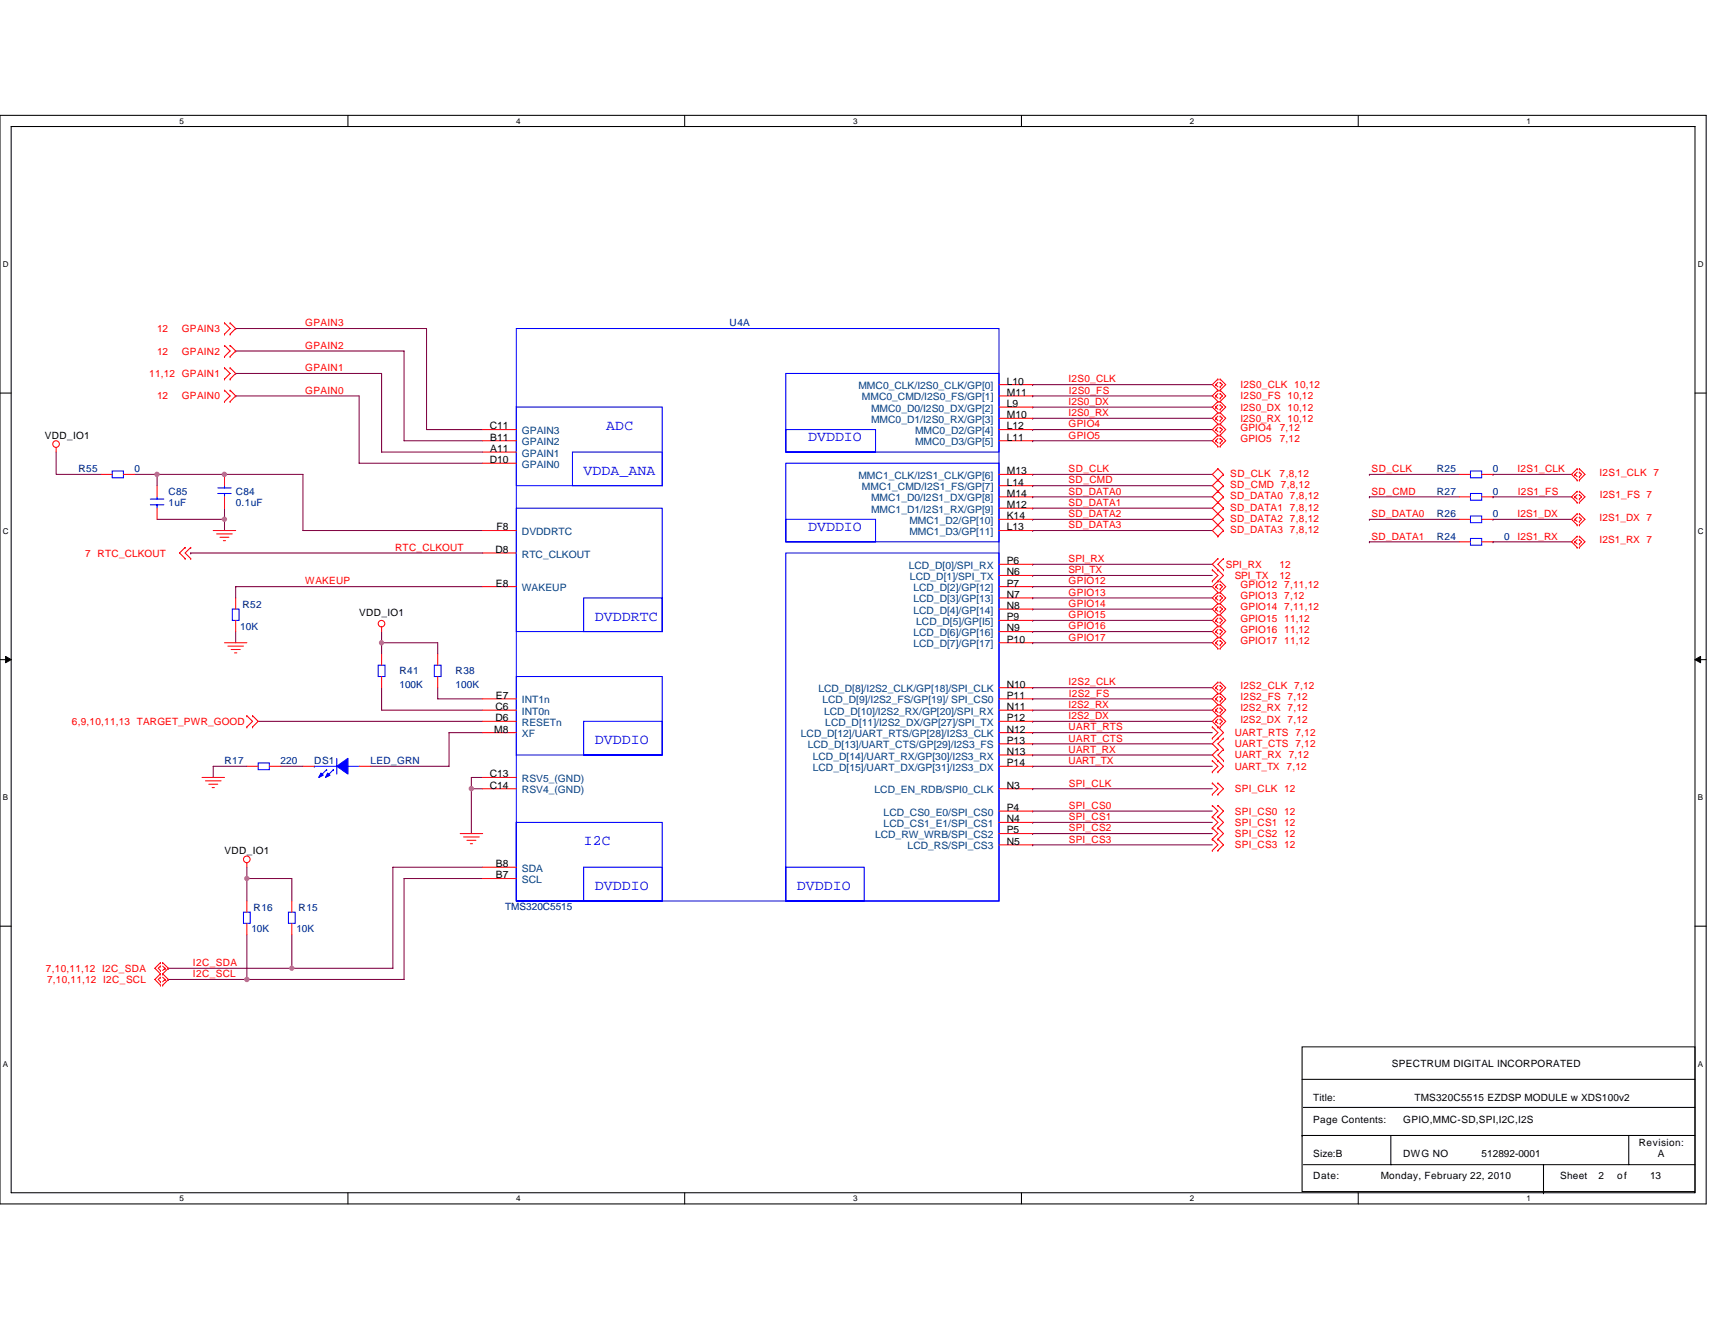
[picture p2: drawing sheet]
<svg xmlns="http://www.w3.org/2000/svg" width="279mm" height="216mm" viewBox="0 0 279 216" stroke-linecap="round" stroke-linejoin="round" font-family="sans-serif">
<path d="M0 18.8h278v177.4h-278zM1.8 20.6h274.3v173.8h-274.3z" fill="none" stroke="#000" stroke-width=".17"/>
<g fill="#fff">
<path d="M29.3 19h.7v1.4h-.7z"/>
<path d="M29.3 194.5h.7v1.5h-.7z"/>
</g>
<path d="M56.7 18.8v1.8M56.7 194.4v1.8" fill="none" stroke="#000" stroke-width=".17"/>
<g fill="#fff">
<path d="M84.1 19h.7v1.4h-.7z"/>
<path d="M84.1 194.5h.7v1.5h-.7z"/>
</g>
<path d="M111.5 18.8v1.8M111.5 194.4v1.8" fill="none" stroke="#000" stroke-width=".17"/>
<g fill="#fff">
<path d="M139 19h.7v1.4h-.7z"/>
<path d="M139 194.5h.7v1.5h-.7z"/>
</g>
<path d="M166.4 18.8v1.8M166.4 194.4v1.8" fill="none" stroke="#000" stroke-width=".17"/>
<g fill="#fff">
<path d="M193.8 19h.8v1.4h-.8z"/>
<path d="M193.8 194.5h.8v1.5h-.8z"/>
</g>
<path d="M221.3 18.8v1.8M221.3 194.4v1.8" fill="none" stroke="#000" stroke-width=".17"/>
<g fill="#fff">
<path d="M248.7 19h.7v1.4h-.7z"/>
<path d="M248.7 194.5h.7v1.5h-.7z"/>
<path d="M.5 42.3h.9v1.5h-.9z"/>
<path d="M276.6 42.3h1v1.5h-1z"/>
<path d="M.5 85.8h.9v1.4h-.9z"/>
<path d="M276.6 85.8h1v1.4h-1z"/>
</g>
<path d="M0 64.1h1.8M276.1 64.1h1.9" fill="none" stroke="#000" stroke-width=".17"/>
<g fill="#fff">
<path d="M.5 129.2h.8v1.5h-.8z"/>
<path d="M276.6 129.2h.9v1.5h-.9z"/>
</g>
<path d="M0 107.5h1.8M276.1 107.5h1.9" fill="none" stroke="#000" stroke-width=".17"/>
<path d="M.9 107l.9 .5-.9 .5zM276.1 107.5l1-.5v1z" fill="#000" stroke="#000" stroke-width=".16"/>
<g fill="#fff">
<path d="M.5 172.6h.8v1.5h-.8z"/>
<path d="M276.6 172.6h.9v1.5h-.9z"/>
</g>
<path d="M0 150.9h1.8M276.1 150.9h1.9M212.1 170.6h64v23.6h-64zM212.1 175.9h64M212.1 185h.1M212.1 185h64M212.3 189.8h63.8M212.3 180.4h63.8M226.6 185v4.8M251.5 194.4h.1M251.5 189.8v4.6M265.3 185v4.8" fill="none" stroke="#000" stroke-width=".17"/>
<g fill="none" stroke="#800040" stroke-width=".17">
<path d="M38.4 53.5h31.1v16.5h9.1M38.4 57.2h27.4v14.6h12.8M38.4 57.2h.1M38.4 53.5h.1M9.1 73.7v3.6h7.3M21.9 77.3h3.7M25.6 77.3h23.8v9.1h29.2M25.6 77.3v1.8M38.4 60.9h23.8v12.8h16.4M38.4 60.9h.1M38.4 64.5h.1M38.4 64.5h20.1v11h20.1"/>
<path d="M168.2 79.1h.1M168.2 77.3h.1M168.2 66.3h.1M168.2 64.5h.1M168.2 62.7h.1M168.2 68.2h.1M168.2 70h.1M168.2 71.8h.1M168.2 79.1h29.3M168.2 77.3h29.3M168.2 66.3h29.3M168.2 64.5h29.3"/>
<path d="M168.2 62.7h29.3M168.2 68.2h29.3M168.2 70h29.3M168.2 71.8h29.3M223.1 77.3h.1M223.1 77.3h14.6M243.2 77.3h.1M243.2 77.3h12.8M25.6 84.6h11M31.1 90.1h.1M31.1 90.1h47.5M36.6 84.6v1.8"/>
<path d="M36.6 82.8v1.8M38.4 95.6v1.8M38.4 95.6h.1M38.4 95.6h40.2M168.2 95.6h.1M168.2 97.4h.1M168.2 99.3h.1M168.2 82.8h.1M168.2 81h.1M168.2 86.4h.1M168.2 84.6h.1M168.2 91.9h.1"/>
<path d="M168.2 93.8h.1M168.2 95.6h29.3M168.2 97.4h29.3M168.2 99.3h29.3M168.2 82.8h29.3M168.2 81h29.3M168.2 86.4h29.3M168.2 84.6h29.3M168.2 91.9h29.3M168.2 93.8h29.3M223.1 88.3h.1M223.1 84.6h.1"/>
<path d="M223.1 81h.1M223.1 81h14.6M223.1 84.6h14.6M223.1 88.3h14.6M243.2 81h.1M243.2 88.3h.1M243.2 84.6h.1M243.2 81h12.8M243.2 84.6h12.8M243.2 88.3h12.8M38.4 102.9v1.8M42.1 117.5h36.5"/>
<path d="M62.2 112.1v3.6h16.4M62.2 104.7h9.1v1.9M62.2 102.9v3.7M71.3 112.1v1.8h7.3M78.6 119.4h-5.4v5.5h-12.9M168.2 102.9h.1M168.2 104.7h.1M168.2 119.4h.1M168.2 112.1h.1M168.2 113.9h.1M168.2 115.7h.1M168.2 117.5h.1"/>
<path d="M168.2 101.1h.1M168.2 102.9h29.3M168.2 104.7h29.3M168.2 119.4h29.3M168.2 112.1h29.3M168.2 113.9h29.3M168.2 115.7h29.3M168.2 117.5h29.3M168.2 101.1h29.3M40.2 124.9h-5.5v1.8M45.7 124.9h3.7M76.8 128.5h1.8"/>
<path d="M76.8 128.5v7.3M78.6 126.7h-1.8v1.8M168.2 128.5h.1M168.2 135.8h.1M168.2 137.7h.1M168.2 123h.1M168.2 121.2h.1M168.2 124.9h.1M168.2 132.2h.1M168.2 134h.1M168.2 128.5h29.3M168.2 135.8h29.3"/>
<path d="M168.2 137.7h29.3M168.2 123h29.3M168.2 121.2h29.3M168.2 124.9h29.3M168.2 132.2h29.3M168.2 134h29.3M27.4 159.6h.1M27.4 157.8h.1M27.4 159.6h12.8M27.4 157.8h20.1M40.2 143.2h7.3v3.6M40.2 143.2v3.6"/>
<path d="M40.2 152.3v7.3M40.2 141.3v1.9M47.5 152.3v5.5M78.6 141.3h-14.6v16.5h-16.5M78.6 143.2h-12.8v16.4h-25.6"/>
</g>
<g fill="none" stroke="#f00" stroke-width=".17">
<path d="M36.6 52.6h.1M36.6 54.4h.1M36.6 56.3h.1M36.6 58.1h.1M36.6 59.9h.1M36.6 52.6l.9 .9-.9 .9M36.6 56.3l.9 .9-.9 .9M36.6 59.9l.9 1-.9 .9M37.5 54.4h.1M37.5 52.6h.1M37.5 58.1h.1M37.5 56.3h.1"/>
<path d="M37.5 59.9h.1M37.5 52.6l.9 .9-.9 .9M37.5 56.3l.9 .9-.9 .9M37.5 59.9l.9 1-.9 .9M9.1 72.9v.8M16.4 77.3h1.9M20.1 77.3h1.8M25.6 79.1v1.9M36.6 61.8h.1M36.6 63.6h.1M36.6 65.4h.1M36.6 63.6l.9 .9-.9 .9"/>
<path d="M36.6 77.3v1.8M37.5 61.8h.1M37.5 65.4h.1M37.5 63.6h.1M37.5 63.6l.9 .9-.9 .9M78.6 70h5.5M78.6 71.8h5.5M78.6 73.7h5.5M78.6 75.5h5.5M162.8 62.7h5.4M162.8 64.5h5.4M162.8 66.3h5.4"/>
<path d="M162.8 68.2h5.4M162.8 70h5.4M162.8 71.8h5.4M162.8 77.3h5.4M162.8 79.1h5.4M198.1 66.3h.1M198.1 64.5h.1M198.1 62.7h.1M198.1 68.2h.1M198.1 70h.1M198.1 71.8h.1M198.1 66.3l.3 .4"/>
<path d="M198.1 64.5l.3 .4M198.1 62.7l.3 .3M198.1 68.2l.3 .3M198.1 70l.3 .4M198.1 71.8l.3 .4M198.4 65.4h.1M198.4 67.2h.1M198.4 63.6h.1M198.4 61.8h.1M198.4 69.1h.1M198.4 78.2h.1M198.4 76.4h.1"/>
<path d="M198.4 70.9h.1M198.4 72.7h.1M198.4 65.4l-.9 .9 .9 .9M198.4 66l-.3 .3M198.4 63.6l-.9 .9 .9 .9M198.4 64.1l-.3 .4M198.4 61.8l-.9 .9 .9 .9M198.4 62.3l-.3 .4M198.4 67.2l-.9 1 .9 .9M198.4 67.8l-.3 .4M198.4 78.2l-.9 .9 1.8 1.9M198.4 76.4l-.9 .9 .9 .9"/>
<path d="M198.4 76.4l.9 .9M198.4 78.2l.9 .9M198.4 69.1l-.9 .9 .9 .9M198.4 69.6l-.3 .4M198.4 70.9l-.9 .9 .9 .9M198.4 71.5l-.3 .3M198.8 65.4h.1M198.8 67.2h.1M198.8 66h.1M198.8 66.7h.1M198.8 63.6h.1M198.8 64.1h.1"/>
<path d="M198.8 64.9h.1M198.8 61.8h.1M198.8 62.3h.1M198.8 63h.1M198.8 69.1h.1M198.8 67.8h.1M198.8 68.5h.1M198.8 70.9h.1M198.8 70.4h.1M198.8 69.6h.1M198.8 72.7h.1M198.8 72.2h.1"/>
<path d="M198.8 71.5h.1M198.8 65.4l.9 .9-.9 .9M198.8 66l.4 .3-.4 .4M198.8 63.6l.9 .9-.9 .9M198.8 64.1l.4 .4-.4 .4M198.8 61.8l.9 .9-.9 .9M198.8 62.3l.4 .4-.4 .3M198.8 67.2l.9 1-.9 .9M198.8 67.8l.4 .4-.4 .3M198.8 69.1l.9 .9-.9 .9M198.8 69.6l.4 .4-.4 .4M198.8 70.9l.9 .9-.9 .9"/>
<path d="M198.8 71.5l.4 .3-.4 .4M199.3 77.3h.1M199.3 79.1h.1M199.3 79.1l-1.8 1.9 .9 .9M199.3 77.3l-.9 .9M237.7 77.3h1.9M241.4 77.3h1.8M256.6 77.3h.1M256.6 77.3l.3 .4M256.9 78.2h.1M256.9 76.4h.1M256.9 76.4l-.9 .9 .9 .9"/>
<path d="M256.9 76.9l-.3 .4M257.3 78.2h.1M257.3 76.4h.1M257.3 77.7h.1M257.3 76.9h.1M257.3 76.4l.9 .9-.9 .9M257.3 76.9l.4 .4-.4 .4M25.6 82.8v1.8M30.2 89.2h.1M30.2 91h.1M30.2 89.2l-.9 .9 .9 .9M31.1 89.2h.1"/>
<path d="M31.1 91h.1M31.1 89.2l-.9 .9 .9 .9M34.7 86.4h3.7M35.3 87h2.5M35.8 87.5h1.5M36.4 88.1h.3M36.6 81v1.8M38.4 97.4v1.9M78.6 86.4h5.5M78.6 95.6h5.5M78.6 90.1h5.5M162.8 81h5.4"/>
<path d="M162.8 82.8h5.4M162.8 84.6h5.4M162.8 86.4h5.4M162.8 91.9h5.4M162.8 93.8h5.4M162.8 95.6h5.4M162.8 97.4h5.4M162.8 99.3h5.4M197.5 92.9h.1M197.5 94.7h.1M197.5 92.9l.9 .9-.9 .9M198.1 99.3h.1"/>
<path d="M198.1 95.6h.1M198.1 97.4h.1M198.1 99.3l.3 .3M198.1 95.6l.3 .4M198.1 97.4l.3 .4M198.4 85.5h.1M198.4 83.7h.1M198.4 87.4h.1M198.4 81.9h.1M198.4 80.1h.1M198.4 91h.1M198.4 92.9h.1"/>
<path d="M198.4 94.7h.1M198.4 98.3h.1M198.4 96.5h.1M198.4 81.9l-.9 .9 1.8 1.8M198.4 81.9l.9 .9M198.4 91l-.9 .9 1.8 1.9-1.8 1.8 .9 .9M198.4 98.3l-.9 1 .9 .9M198.4 98.9l-.3 .4M198.4 95.2l-.3 .4M198.4 96.5l-.9 .9 .9 .9M198.4 97.1l-.3 .3M198.8 98.3h.1"/>
<path d="M198.8 99.6h.1M198.8 98.9h.1M198.8 96.5h.1M198.8 94.7h.1M198.8 96h.1M198.8 95.2h.1M198.8 97.8h.1M198.8 97.1h.1M198.8 98.3l.9 1-.9 .9M198.8 98.9l.4 .4-.4 .3M198.8 94.7l.9 .9-.9 .9M198.8 95.2l.4 .4-.4 .4"/>
<path d="M198.8 96.5l.9 .9-.9 .9M198.8 97.1l.4 .3-.4 .4M199.3 84.6h.1M199.3 86.4h.1M199.3 81h.1M199.3 82.8h.1M199.3 92.9h.1M199.3 91h.1M199.3 82.8l-1.8 1.8 1.8 1.8M199.3 84.6l-1.8 1.8 .9 1M199.3 86.4l-.9 1M199.3 81l-.9 .9"/>
<path d="M199.3 91l-.9 .9 .9 1M237.7 81h1.9M237.7 84.6h1.9M237.7 88.3h1.9M241.4 81h1.8M241.4 84.6h1.8M241.4 88.3h1.8M256.6 84.6h.1M256.6 81h.1M256.6 88.3h.1M256.6 84.6l.3 .4M256.6 81l.3 .3"/>
<path d="M256.6 88.3l.3 .3M256.9 85.5h.1M256.9 83.7h.1M256.9 81.9h.1M256.9 80.1h.1M256.9 89.2h.1M256.9 87.4h.1M256.9 80.1l-.9 .9 .9 .9M256.9 83.7l-.9 .9 .9 .9M256.9 84.3l-.3 .3M256.9 80.6l-.3 .4M256.9 87.4l-.9 .9 .9 .9"/>
<path d="M256.9 87.9l-.3 .4M257.3 85.5h.1M257.3 83.7h.1M257.3 85h.1M257.3 84.3h.1M257.3 81.9h.1M257.3 80.1h.1M257.3 81.3h.1M257.3 80.6h.1M257.3 89.2h.1M257.3 87.4h.1M257.3 88.6h.1"/>
<path d="M257.3 87.9h.1M257.3 83.7l.9 .9-.9 .9M257.3 84.3l.4 .3-.4 .4M257.3 80.1l.9 .9-.9 .9M257.3 80.6l.4 .4-.4 .3M257.3 87.4l.9 .9-.9 .9M257.3 87.9l.4 .4-.4 .3M36.6 104.7h3.6M37.1 105.3h2.6M37.7 105.8h1.4M38.2 106.4h.4M38.4 101.1v1.8"/>
<path d="M40.2 116.6h.1M40.2 118.4h.1M40.2 116.6l.9 .9-.9 .9M41.1 118.4h.1M41.1 116.6h.1M41.1 116.6l1 .9-1 .9M62.2 102.2v.7M62.2 106.6v1.8M62.2 110.2v1.9M71.3 106.6v1.8M71.3 110.2v1.9M78.6 113.9h5.5"/>
<path d="M78.6 115.7h5.5M78.6 117.5h5.5M78.6 119.4h5.5M162.8 101.1h5.4M162.8 102.9h5.4M162.8 104.7h5.4M162.8 112.1h5.4M162.8 113.9h5.4M162.8 115.7h5.4M162.8 117.5h5.4M162.8 119.4h5.4M197.5 118.4h.1"/>
<path d="M197.5 118.4l.9 1-.9 .9M198.1 117.5h.1M198.1 113.9h.1M198.1 112.1h.1M198.1 115.7h.1M198.1 104.7h.1M198.1 102.9h.1M198.1 101.1h.1M198.1 117.5l.3 .4M198.1 113.9l.3 .4M198.1 112.1l.3 .3M198.1 115.7l.3 .4"/>
<path d="M198.1 104.7l.3 .4M198.1 102.9l.3 .4M198.1 101.1l.3 .4M198.4 118.4h.1M198.4 116.6h.1M198.4 114.8h.1M198.4 113h.1M198.4 111.1h.1M198.4 105.7h.1M198.4 103.8h.1M198.4 102h.1M198.4 100.2h.1"/>
<path d="M198.4 118.4l.9 1-1.8 1.8 .9 .9M198.4 116.6l-.9 .9 .9 .9M198.4 117.2l-.3 .3M198.4 113l-.9 .9 .9 .9M198.4 113.5l-.3 .4M198.4 111.1l-.9 1 .9 .9M198.4 111.7l-.3 .4M198.4 114.8l-.9 .9 .9 .9M198.4 115.4l-.3 .3M198.4 103.8l-.9 .9 .9 1M198.4 104.4l-.3 .3M198.4 102l-.9 .9 .9 .9"/>
<path d="M198.4 102.6l-.3 .3M198.4 100.2l-.9 .9 .9 .9M198.4 100.7l-.3 .4M198.8 118.4h.1M198.8 116.6h.1M198.8 117.9h.1M198.8 117.2h.1M198.8 114.8h.1M198.8 113h.1M198.8 114.3h.1M198.8 113.5h.1M198.8 111.1h.1"/>
<path d="M198.8 112.4h.1M198.8 111.7h.1M198.8 116.1h.1M198.8 115.4h.1M198.8 105.7h.1M198.8 103.8h.1M198.8 105.1h.1M198.8 104.4h.1M198.8 102h.1M198.8 103.3h.1M198.8 102.6h.1M198.8 100.2h.1"/>
<path d="M198.8 101.5h.1M198.8 100.7h.1M198.8 116.6l.9 .9-.9 .9M198.8 117.2l.4 .3-.4 .4M198.8 113l.9 .9-.9 .9M198.8 113.5l.4 .4-.4 .4M198.8 111.1l.9 1-.9 .9M198.8 111.7l.4 .4-.4 .3M198.8 114.8l.9 .9-.9 .9M198.8 115.4l.4 .3-.4 .4M198.8 103.8l.9 .9-.9 1M198.8 104.4l.4 .3-.4 .4"/>
<path d="M198.8 102l.9 .9-.9 .9M198.8 102.6l.4 .3-.4 .4M198.8 100.2l.9 .9-.9 .9M198.8 100.7l.4 .4-.4 .4M32.9 126.7h3.7M33.5 127.2h2.5M34 127.8h1.5M34.6 128.3h.3M40.2 124.9h1.9M43.9 124.9h1.8M49.4 124.9h1.8M58.5 124.9h1.8"/>
<path d="M75 135.8h3.6M75.5 136.4h2.6M76.1 136.9h1.4M76.6 137.5h.4M78.6 128.5h5.5M78.6 126.7h5.5M162.8 121.2h5.4M162.8 123h5.4M162.8 124.9h5.4M162.8 128.5h5.4M162.8 132.2h5.4M162.8 134h5.4"/>
<path d="M162.8 135.8h5.4M162.8 137.7h5.4M197.5 136.7h.1M197.5 138.6h.1M197.5 134.9h.1M197.5 120.3h.1M197.5 124h.1M197.5 125.8h.1M197.5 131.3h.1M197.5 133.1h.1M197.5 127.6h.1M197.5 129.4h.1"/>
<path d="M197.5 136.7l.9 1-.9 .9M197.5 134.9l.9 .9-.9 .9M197.5 124l.9 .9-.9 .9M197.5 131.3l.9 .9-.9 .9M197.5 127.6l.9 .9-.9 .9M197.5 133.1l.9 .9-.9 .9M198.4 136.7h.1M198.4 138.6h.1M198.4 134.9h.1M198.4 124h.1M198.4 122.1h.1M198.4 120.3h.1"/>
<path d="M198.4 125.8h.1M198.4 131.3h.1M198.4 133.1h.1M198.4 127.6h.1M198.4 129.4h.1M198.4 136.7l.9 1-.9 .9M198.4 134.9l.9 .9-.9 .9M198.4 122.1l-.9 .9 .9 1M198.4 124l.9 .9-.9 .9M198.4 131.3l.9 .9-.9 .9M198.4 127.6l.9 .9-.9 .9M198.4 133.1l.9 .9-.9 .9"/>
<path d="M199.3 122.1h.1M199.3 124h.1M199.3 120.3h.1M199.3 122.1l-.9 .9 .9 1M199.3 120.3l-.9 .9 .9 .9M26.1 156.9h.1M26.1 158.7h.1M26.1 157.4h.1M26.1 158.1h.1M26.1 159.2h.1M26.1 160h.1M26.1 156.9l-.9 .9 .9 .9"/>
<path d="M26.1 157.4l-.3 .4 .3 .3M26.1 158.7l-.9 .9 .9 .9M26.1 159.2l-.3 .4 .3 .4M26.5 156.9h.1M26.5 158.7h.1M26.5 156.9l.9 .9-.9 .9M26.5 157.4l.4 .4M26.5 158.7l.9 .9-.9 .9M26.5 159.2l.4 .4M26.9 157.8h.1M26.9 159.6h.1M26.9 157.8l-.4 .3"/>
<path d="M26.9 159.6l-.4 .4M40.2 140.6v.7M40.2 146.8v1.8M40.2 150.5v1.8M47.5 146.8v1.8M47.5 150.5v1.8M78.6 143.2h5.5M78.6 141.3h5.5M26.1 160.5h.1M26.5 160.5h.1"/>
<circle cx="9.1" cy="72.4" r=".54"/>
<circle cx="62.2" cy="101.6" r=".54"/>
<circle cx="40.2" cy="140" r=".54"/>
</g>
<g fill="none" stroke="#00f" stroke-width=".17">
<path d="M84.1 53.5h78.7v93.3h-78.7zM18.3 76.8h1.8v1.1h-1.8zM35.5 79.5h2.2M36.6 79.1v.4M84.1 66.3h23.8v12.8h-23.8zM93.3 73.7h14.6v5.4h-14.6zM128 60.9h34.8v12.8h-34.8zM128 70h14.6v3.7h-14.6zM128 75.5h34.8v12.8h-34.8zM239.6 76.8h1.8v1.1h-1.8zM24.5 82.3h2.2M24.5 81.3h2.2"/>
<path d="M25.6 81v.3M25.6 82.3h.1M25.6 82.3v.5M35.5 80.4h2.2M36.6 80.4h.1M36.6 80.4v.6M37.8 99.3h1.1v1.8h-1.1zM84.1 82.8h23.8v20.1h-23.8zM95.1 97.4h12.8v5.5h-12.8zM128 84.6h14.6v3.7h-14.6zM128 90.1h34.8v56.7h-34.8zM239.6 87.7h1.8v1.1h-1.8z"/>
<path d="M239.6 80.4h1.8v1.1h-1.8zM239.6 84.1h1.8v1.1h-1.8zM61.6 108.4h1.1v1.8h-1.1zM70.8 108.4h1.1v1.8h-1.1zM84.1 110.2h23.8v12.8h-23.8zM95.1 117.5h12.8v5.5h-12.8zM42.1 124.3h1.8v1.1h-1.8zM51.2 124.9h.1M51.2 124.9h3.7M53.2 125.4h.1M53.2 125.4l-1.1 1.1M54.3 125.4h.1"/>
<path d="M54.3 125.4l-1.1 1.1M54.9 123.6v2.5M56.7 124.9h1.8M84.1 134h23.8v12.8h-23.8zM39.7 148.6h1.1v1.9h-1.1zM47 148.6h1.1v1.9h-1.1zM95.1 141.3h12.8v5.5h-12.8zM128 141.3h12.8v5.5h-12.8z"/>
</g>
<g fill="#00f" stroke="#00f" stroke-width=".17">
<path d="M54.9 124.9l1.8-1.3v2.5z" fill-rule="evenodd"/>
<path d="M52.3 126l.4 .3-.8 .4z" fill-rule="evenodd"/>
<path d="M53.4 126l.4 .3-.8 .4z" fill-rule="evenodd"/>
</g>
<g fill="#f0f" stroke="#f0f" stroke-width=".17">
<circle cx="76.8" cy="128.5" r=".36"/>
<circle cx="40.2" cy="143.1" r=".36"/>
<circle cx="62.1" cy="104.7" r=".36"/>
<circle cx="47.5" cy="157.8" r=".35"/>
<circle cx="40.2" cy="159.6" r=".36"/>
<circle cx="36.6" cy="84.6" r=".36"/>
<circle cx="36.6" cy="77.3" r=".36"/>
<circle cx="25.6" cy="77.3" r=".36"/>
</g>
<g font-size="2.4" fill="#00f">
<text x="98.8" y="70">ADC</text>
<text x="131.7" y="71.9">DVDDIO</text>
<text x="95.1" y="77.3">VDDA_ANA</text>
<text x="131.7" y="86.5">DVDDIO</text>
<text x="96.9" y="101.1">DVDDRTC</text>
<text x="96.9" y="121.2">DVDDIO</text>
<text x="95.1" y="137.7">I2C</text>
<text x="96.9" y="145">DVDDIO</text>
<text x="129.8" y="145">DVDDIO</text>
</g>
<g font-size="1.7" fill="#004080">
<text x="139.8" y="63.4">MMC0_CLK/I2S0_CLK/GP[0]</text>
<text x="140.4" y="65.3">MMC0_CMD/I2S0_FS/GP[1]</text>
<text x="85" y="70.7">GPAIN3</text>
<text x="141.9" y="67.1">MMC0_D0/I2S0_DX/GP[2]</text>
<text x="141.9" y="68.9">MMC0_D1/I2S0_RX/GP[3]</text>
<text x="149.1" y="70.7">MMC0_D2/GP[4]</text>
<text x="85" y="72.6">GPAIN2</text>
<text x="85" y="74.4">GPAIN1</text>
<text x="85" y="76.2">GPAIN0</text>
<text x="149.1" y="72.6">MMC0_D3/GP[5]</text>
<text x="139.8" y="78">MMC1_CLK/I2S1_CLK/GP[6]</text>
<text x="140.4" y="79.9">MMC1_CMD/I2S1_FS/GP[7]</text>
<text x="141.9" y="81.7">MMC1_D0/I2S1_DX/GP[8]</text>
<text x="141.9" y="83.5">MMC1_D1/I2S1_RX/GP[9]</text>
<text x="85" y="87.2">DVDDRTC</text>
<text x="148.1" y="85.4">MMC1_D2/GP[10]</text>
<text x="148.1" y="87.2">MMC1_D3/GP[11]</text>
<text x="85" y="90.8">RTC_CLKOUT</text>
<text x="148.1" y="92.7">LCD_D[0]/SPI_RX</text>
<text x="148.3" y="94.5">LCD_D[1]/SPI_TX</text>
<text x="85" y="96.3">WAKEUP</text>
<text x="148.8" y="96.3">LCD_D[2]/GP[12]</text>
<text x="148.8" y="98.2">LCD_D[3]/GP[13]</text>
<text x="148.8" y="100">LCD_D[4]/GP[14]</text>
<text x="149.3" y="101.8">LCD_D[5]/GP[I5]</text>
<text x="148.8" y="103.7">LCD_D[6]/GP[16]</text>
<text x="148.8" y="105.5">LCD_D[7]/GP[17]</text>
<text x="133.3" y="112.8">LCD_D[8]/I2S2_CLK/GP[18]/SPI_CLK</text>
<text x="85" y="114.6">INT1n</text>
<text x="85" y="116.5">INT0n</text>
<text x="85" y="118.3">RESETn</text>
<text x="134" y="114.6">LCD_D[9]/I2S2_FS/GP[19]/ SPI_CS0</text>
<text x="134.3" y="116.5">LCD_D[10]/I2S2_RX/GP[20]/SPI_RX</text>
<text x="134.5" y="118.3">LCD_D[11]/I2S2_DX/GP[27]/SPI_TX</text>
<text x="85" y="120.1">XF</text>
<text x="130.5" y="120.1">LCD_D[12]/UART_RTS/GP[28]/I2S3_CLK</text>
<text x="131.6" y="121.9">LCD_D[13]/UART_CTS/GP[29]/I2S3_FS</text>
<text x="132.4" y="123.8">LCD_D[14]/UART_RX/GP[30]/I2S3_RX</text>
<text x="132.4" y="125.6">LCD_D[15]/UART_DX/GP[31]/I2S3_DX</text>
<text x="85" y="127.4">RSV5_(GND)</text>
<text x="85" y="129.3">RSV4_(GND)</text>
<text x="142.5" y="129.3">LCD_EN_RDB/SPI0_CLK</text>
<text x="142.6" y="136.6">LCD_RW_WRB/SPI_CS2</text>
<text x="144" y="132.9">LCD_CS0_E0/SPI_CS0</text>
<text x="144" y="134.7">LCD_CS1_E1/SPI_CS1</text>
<text x="85" y="143.9">SCL</text>
<text x="85" y="142">SDA</text>
<text x="147.9" y="138.4">LCD_RS/SPI_CS3</text>
</g>
<g font-size="1.7">
<text x="164" y="62.7">L10</text>
<text x="164" y="64.5">M11</text>
<text x="79.8" y="70">C11</text>
<text x="79.9" y="71.8">B11</text>
<text x="164" y="66.3">L9</text>
<text x="164" y="68.1">M10</text>
<text x="164" y="70">L12</text>
<text x="164" y="71.8">L11</text>
<text x="79.8" y="75.5">D10</text>
<text x="79.9" y="73.6">A11</text>
<text x="164" y="77.3">M13</text>
<text x="164" y="80.9">M14</text>
<text x="164" y="82.8">M12</text>
<text x="164" y="79.1">L14</text>
<text x="80.9" y="86.4">F8</text>
<text x="164" y="84.6">K14</text>
<text x="164" y="86.4">L13</text>
<text x="80.7" y="90.1">D8</text>
<text x="80.8" y="95.6">E8</text>
<text x="164" y="91.9">P6</text>
<text x="164" y="93.7">N6</text>
<text x="164" y="95.6">P7</text>
<text x="164" y="101.1">P9</text>
<text x="164" y="97.4">N7</text>
<text x="164" y="99.2">N8</text>
<text x="164" y="102.9">N9</text>
<text x="164" y="104.7">P10</text>
<text x="80.8" y="113.9">E7</text>
<text x="164" y="112">N10</text>
<text x="164" y="113.9">P11</text>
<text x="80.5" y="119.4">M8</text>
<text x="80.7" y="115.7">C6</text>
<text x="80.7" y="117.5">D6</text>
<text x="164" y="115.7">N11</text>
<text x="164" y="117.5">P12</text>
<text x="164" y="119.4">N12</text>
<text x="164" y="123">N13</text>
<text x="164" y="124.8">P14</text>
<text x="164" y="121.2">P13</text>
<text x="79.8" y="126.7">C13</text>
<text x="79.8" y="128.5">C14</text>
<text x="164" y="128.5">N3</text>
<text x="164" y="137.6">N5</text>
<text x="164" y="132.1">P4</text>
<text x="164" y="134">N4</text>
<text x="164" y="135.8">P5</text>
<text x="80.8" y="143.1">B7</text>
<text x="80.8" y="141.3">B8</text>
</g>
<g font-size="1.6" fill="#f00">
<text x="49.7" y="53.2">GPAIN3</text>
<text x="25.6" y="54.1">12</text>
<text x="25.6" y="57.8">12</text>
<text x="29.6" y="54.1">GPAIN3</text>
<text x="29.6" y="57.8">GPAIN2</text>
<text x="49.7" y="56.8">GPAIN2</text>
<text x="24.3" y="61.4">11,12 GPAIN1</text>
<text x="25.6" y="65.1">12</text>
<text x="29.6" y="65.1">GPAIN0</text>
<text x="49.7" y="60.5">GPAIN1</text>
<text x="49.7" y="64.2">GPAIN0</text>
<text x="174.1" y="66">I2S0_DX</text>
<text x="174.1" y="62.3">I2S0_CLK</text>
<text x="174.1" y="64.2">I2S0_FS</text>
<text x="202.1" y="63.2">I2S0_CLK 10,12</text>
<text x="202.1" y="65.1">I2S0_FS 10,12</text>
<text x="174.1" y="67.8">I2S0_RX</text>
<text x="174.1" y="69.6">GPIO4</text>
<text x="174.1" y="71.5">GPIO5</text>
<text x="202.1" y="66.9">I2S0_DX 10,12</text>
<text x="202.1" y="68.7">I2S0_RX 10,12</text>
<text x="202.1" y="70.2">GPIO4</text>
<text x="208.5" y="70.2">7,12</text>
<text x="174.1" y="76.9">SD_CLK</text>
<text x="200.4" y="77.7">SD_CLK</text>
<text x="202.1" y="72">GPIO5</text>
<text x="208.5" y="77.7">7,8,12</text>
<text x="208.5" y="72">7,12</text>
<text x="223.5" y="76.9">SD_CLK</text>
<text x="247.2" y="76.9">I2S1_CLK</text>
<text x="260.6" y="77.5">I2S1_CLK 7</text>
<text x="174.1" y="82.4">SD_DATA1</text>
<text x="174.1" y="80.6">SD_DATA0</text>
<text x="174.1" y="78.8">SD_CMD</text>
<text x="200.4" y="81.3">SD_DATA0 7,8,12</text>
<text x="200.4" y="79.5">SD_CMD 7,8,12</text>
<text x="200.4" y="83.2">SD_DATA1 7,8,12</text>
<text x="223.5" y="80.6">SD_CMD</text>
<text x="247.3" y="80.6">I2S1_FS</text>
<text x="260.6" y="81.2">I2S1_FS 7</text>
<text x="64.4" y="89.7">RTC_CLKOUT</text>
<text x="174.1" y="86.1">SD_DATA3</text>
<text x="174.1" y="84.3">SD_DATA2</text>
<text x="200.4" y="85">SD_DATA2 7,8,12</text>
<text x="200.4" y="86.8">SD_DATA3 7,8,12</text>
<text x="223.5" y="87.9">SD_DATA1</text>
<text x="223.5" y="84.3">SD_DATA0</text>
<text x="247.2" y="87.9">I2S1_RX</text>
<text x="247.2" y="84.3">I2S1_DX</text>
<text x="260.6" y="84.8">I2S1_DX 7</text>
<text x="260.6" y="88.5">I2S1_RX 7</text>
<text x="13.9" y="90.7">7 RTC_CLKOUT</text>
<text x="49.7" y="95.2">WAKEUP</text>
<text x="174.1" y="93.4">SPI_TX</text>
<text x="174.1" y="95.2">GPIO12</text>
<text x="174.1" y="91.6">SPI_RX</text>
<text x="199.7" y="92.5">SPI_RX</text>
<text x="201.2" y="94.3">SPI_TX</text>
<text x="202.1" y="95.8">GPIO12 7,11,12</text>
<text x="208.5" y="92.5">12</text>
<text x="208.5" y="94.3">12</text>
<text x="174.1" y="97.1">GPIO13</text>
<text x="174.1" y="98.9">GPIO14</text>
<text x="174.1" y="100.7">GPIO15</text>
<text x="202.1" y="101.3">GPIO15 11,12</text>
<text x="202.1" y="99.5">GPIO14 7,11,12</text>
<text x="202.1" y="97.6">GPIO13 7,12</text>
<text x="174.1" y="102.6">GPIO16</text>
<text x="174.1" y="104.4">GPIO17</text>
<text x="202.1" y="104.9">GPIO17 11,12</text>
<text x="202.1" y="103.1">GPIO16 11,12</text>
<text x="174.1" y="111.7">I2S2_CLK</text>
<text x="174.1" y="113.5">I2S2_FS</text>
<text x="202.1" y="112.3">I2S2_CLK 7,12</text>
<text x="11.7" y="118.1">6,9,10,11,13 TARGET_PWR_GOOD</text>
<text x="174.1" y="119">UART_RTS</text>
<text x="174.1" y="115.4">I2S2_RX</text>
<text x="174.1" y="117.2">I2S2_DX</text>
<text x="201.2" y="119.9">UART_RTS 7,12</text>
<text x="202.1" y="117.8">I2S2_DX 7,12</text>
<text x="202.1" y="115.9">I2S2_RX 7,12</text>
<text x="202.1" y="114.1">I2S2_FS 7,12</text>
<text x="174.1" y="122.7">UART_RX</text>
<text x="174.1" y="120.8">UART_CTS</text>
<text x="174.1" y="124.5">UART_TX</text>
<text x="201.2" y="123.6">UART_RX</text>
<text x="201.2" y="121.8">UART_CTS 7,12</text>
<text x="201.2" y="125.4">UART_TX 7,12</text>
<text x="210" y="123.6">7,12</text>
<text x="174.1" y="128.2">SPI_CLK</text>
<text x="174.1" y="131.8">SPI_CS0</text>
<text x="201.2" y="129.1">SPI_CLK 12</text>
<text x="174.1" y="135.5">SPI_CS2</text>
<text x="174.1" y="137.3">SPI_CS3</text>
<text x="174.1" y="133.6">SPI_CS1</text>
<text x="201.2" y="136.4">SPI_CS2 12</text>
<text x="201.2" y="132.7">SPI_CS0 12</text>
<text x="201.2" y="134.6">SPI_CS1 12</text>
<text x="201.2" y="138.2">SPI_CS3 12</text>
<text x="7.5" y="158.3">7,10,11,12 I2C_SDA</text>
<text x="7.7" y="160.2">7,10,11,12 I2C_SCL</text>
<text x="31.4" y="159.2">I2C_SCL</text>
<text x="31.4" y="157.4">I2C_SDA</text>
</g>
<g font-size="1.6" fill="#000080">
<text x="118.9" y="53.2">U4A</text>
<text x="12.8" y="77">R55</text>
<text x="21.9" y="77">0</text>
<text x="234.1" y="77">R25</text>
<text x="243.2" y="77">0</text>
<text x="27.4" y="82.4">1uF</text>
<text x="27.5" y="80.6">C85</text>
<text x="38.4" y="80.6">C84</text>
<text x="38.4" y="82.4">0.1uF</text>
<text x="234.1" y="80.6">R27</text>
<text x="243.2" y="80.6">0</text>
<text x="234.1" y="87.9">R24</text>
<text x="234.1" y="84.3">R26</text>
<text x="243.2" y="84.3">0</text>
<text x="245" y="87.9">0</text>
<text x="39.5" y="99.1">R52</text>
<text x="39.1" y="102.6">10K</text>
<text x="65.1" y="109.9">R41</text>
<text x="65.1" y="112.1">100K</text>
<text x="74.2" y="109.9">R38</text>
<text x="74.2" y="112.1">100K</text>
<text x="36.6" y="124.5">R17</text>
<text x="45.7" y="124.5">220</text>
<text x="51.2" y="124.5">DS1</text>
<text x="60.3" y="124.5">LED_GRN</text>
<text x="41.3" y="148.5">R16</text>
<text x="48.6" y="148.5">R15</text>
<text x="82.3" y="148.3">TMS320C5515</text>
<text x="41" y="151.9">10K</text>
<text x="48.3" y="151.9">10K</text>
</g>
<g font-size="1.6">
<text x="7.3" y="71.5">VDD_IO1</text>
<text x="58.5" y="100.4">VDD_IO1</text>
<text x="36.6" y="139.1">VDD_IO1</text>
<text x="226.8" y="173.9">SPECTRUM DIGITAL INCORPORATED</text>
<text x="214" y="179.4">Title:</text>
<text x="230.4" y="179.4">TMS320C5515 EZDSP MODULE w XDS100v2</text>
<text x="214" y="183">Page Contents:</text>
<text x="228.6" y="183">GPIO,MMC-SD,SPI,I2C,I2S</text>
<text x="214" y="188.5">Size:B</text>
<text x="228.6" y="188.5">DWG NO</text>
<text x="241.4" y="188.5">512892-0001</text>
<text x="267" y="186.7">Revision:</text>
<text x="270.1" y="188.5">A</text>
<text x="214" y="192.2">Date:</text>
<text x="224.9" y="192.2">Monday, February 22, 2010</text>
<text x="254.2" y="192.2">Sheet</text>
<text x="260.4" y="192.2">2</text>
<text x="263.5" y="192.2">of</text>
<text x="268.8" y="192.2">13</text>
</g>
<g font-size="1.3">
<text x="29.3" y="20.2">5</text>
<text x="84.1" y="20.2">4</text>
<text x="139" y="20.2">3</text>
<text x="193.8" y="20.2">2</text>
<text x="248.7" y="20.2">1</text>
<text x=".5" y="43.5">D</text>
<text x="276.6" y="43.5">D</text>
<text x=".5" y="87">C</text>
<text x="276.6" y="87">C</text>
<text x=".5" y="130.4">B</text>
<text x="276.6" y="130.4">B</text>
<text x=".5" y="173.8">A</text>
<text x="276.6" y="173.8">A</text>
<text x="29.3" y="195.7">5</text>
<text x="84.1" y="195.7">4</text>
<text x="139" y="195.7">3</text>
<text x="193.8" y="195.7">2</text>
<text x="248.7" y="195.7">1</text>
</g>
</svg>
